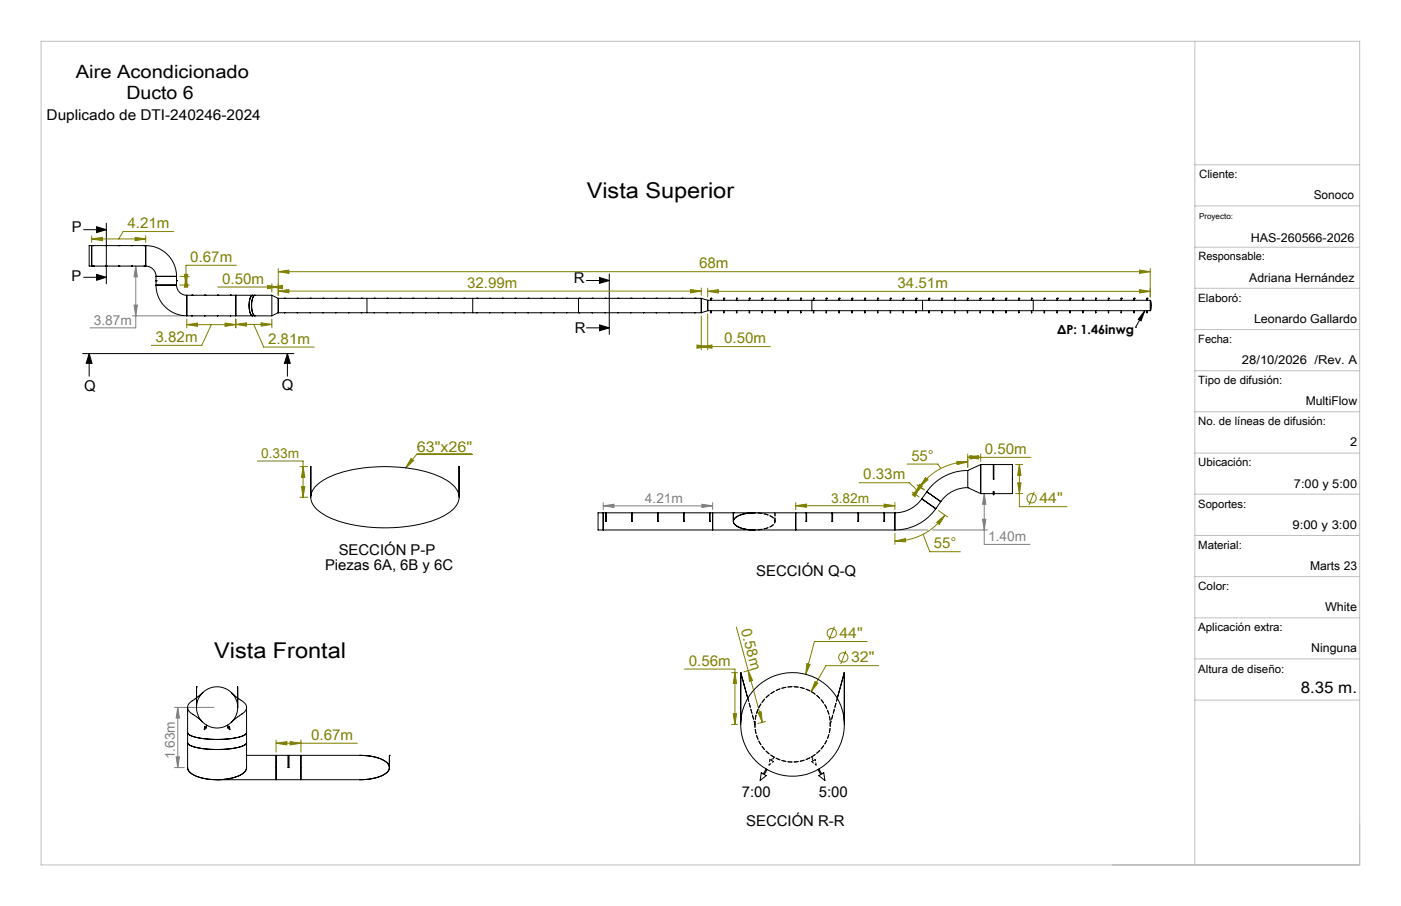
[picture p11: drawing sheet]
<svg xmlns="http://www.w3.org/2000/svg" width="432mm" height="279mm" viewBox="0 0 432 279" stroke-linecap="round" stroke-linejoin="round" font-family="sans-serif">
<g fill="none" stroke="#808000" stroke-width=".31">
<path d="M28.3 73.7l3.3-.5v1zM28.3 72.7v2.1M28.3 73.7h16.6M41.6 73.2l3.3 .5-3.3 .5zM44.9 72.7v2.1M53.5 71.4h-15.5l-1.4 2.3M55.4 87.9h2.9M55.4 85.2h2.9M56.8 84.6h1.1l-.6 3.3zM57.3 85.2l.6 3.3h-1.1zM57.6 98.4v2.7M67.1 88.5h18.7"/>
<path d="M69.4 99.6l3.3 .5-3.3 .5zM72.7 98.4v2.7M72.9 81.8h-15.6v6.1M80.5 99.6l3.3 .4-3.3 .6zM82.4 88l3.4 .5-3.4 .5zM83.8 98.4v2.7M83.8 88.5l3.3-.5v1zM83.8 87.5v2.6M85.8 89.8l3.2-.5v1zM85.8 89.8h130.3M85.8 83.8l3.2-.5v1zM85.8 82.8v8.2"/>
<path d="M85.8 83.8h268.7M212.8 89.3l3.3 .5-3.3 .5zM216.1 88.8v2.2M216.1 97.4v10.5M218.1 89.9l3.3-.6v1zM218.1 88.9v2.7M218.1 96.8v11.1M218.1 89.9h136.4M351.2 89.3l3.3 .6-3.3 .4zM351.2 83.3l3.3 .5-3.3 .5zM354.5 82.8v8.8M57.6 100.1l3.3-.5v1z"/>
<path d="M57.6 100.1h15.1M65.1 100.1l-2.9 6.4h-15.6M72.7 100l3.3-.4v1zM72.7 100h11.1M78.2 100l3.1 7h15.5M214.8 106.4l3.3 .5-3.3 .5zM216.1 106.9l3.3-.5v1zM216.1 106.9h21.3M79.3 142.2h14.1v11.2M92.4 153.4h2.4M92.4 143.9h2.4M92.9 150h1l-.5 3.4z"/>
<path d="M93.4 143.9l.5 3.3h-1zM126.7 141.4l.8 .6-2.5 2.3zM145.5 140.1h-17.1l-3.4 4.2M245.3 156l3.2-.5v1zM245.3 155v2.2M245.3 156h30.5M264.8 148.9h15.5l2.4 2.3M272.5 155.5l3.3 .5-3.3 .5zM275.8 155v2.2M279.6 143.1h9.5l.8 1.4M281.1 151.8l2.2 1.4M282.7 149.6l2.1 1.5"/>
<path d="M283.4 149.3l.9 .6-2.4 2.4zM283.5 150.1l-1.5 3-.8-.6zM283.5 150.1l-1.6 2.2M285.2 147.3l.8 .7-2.5 2.1zM289.2 157.4l2.9 2M291.3 158.9a19.1 19.1 0 0 1-15.5 8M294.9 142.3l3.4 .2-3.3 .8zM298.3 142.5a18.1 18.1 0 0 0-14.8 7.6M298.3 141l3.3-.5v1zM298.3 140v4.1M298.3 141h19.4M299 140.5l3.3 .5-3.3 .5z"/>
<path d="M302.3 140v2.3M313 143.3h2.2M313 152.2h2.2M313.7 148.9h1l-.5 3.3zM314.2 143.3l.5 3.3h-1zM314.2 143.3v12.9h14.7M318.8 151.6l-1.7 4.1M275.8 166.9l3.2-.8 .1 1zM275.8 164.4v3.5M284.5 164.7l2.1 5.4h9.4M288.7 161.1l2.6-2.2-1.8 2.8zM226.9 193.4l8.1 29.4"/>
<path d="M257.2 193.2l-1.7 4.1M267.3 197.8h-16.3l-2.7 10.2M211 206.3h15.5v17.1M225.5 207.4h1.8M226.5 207.4l.5 3.3h-1zM230.6 206.8l1.4 3.1-1 .2zM231.6 206.6l-2.3 .6M233.6 219.7l1-.2 .3 3.3zM248.7 204.6l1 .3-1.4 3.1zM251.2 210.2l.9 .5-2.1 2.6zM260.7 200.7l-1.6 4.1M270.8 205.3h-16.2l-4.6 8"/>
<path d="M85.1 229.2l3.3-.5v1zM85.1 228.2v3.8M85.1 229.2h25M89.4 228.7l3.3 .5-3.3 .5zM92.7 228.2v3.8M225.5 223.4h1.8M226 220.1h1l-.5 3.3zM235.9 222.5l-2.3 .6"/>
<circle cx="318" cy="153.7" r="1.44"/>
<circle cx="256.3" cy="195.2" r="1.43"/>
<circle cx="259.9" cy="202.7" r="1.44"/>
</g>
<g fill="none" stroke="#000" stroke-width=".31">
<path d="M25.8 70.8h7M29.8 69.9l3 .9-3 .9zM32.8 68.8v18.7M25.8 85.5h7M29.8 84.6l3 .9-3 .9zM180.8 86.5h7M184.8 85.6l3 .9-3 .9zM187.8 84.5v18.6M352.8 95.8l-2.8 5.1M352.8 95.8l-1.1 3.2-.9-.5zM25.5 109h65.1M27.5 109v7"/>
<path d="M27.5 109l.9 3h-1.8zM88.6 109v7M88.6 109l.9 3h-1.8zM180.8 101.1h7M184.8 100.2l3 .9-3 .9zM350 100.9h.1"/>
</g>
<g fill="none" stroke="#808080" stroke-width=".31">
<path d="M40.8 97.4h15.8M41.3 94.1h1l-.5 3.3zM41.8 82.1v19h-14.1M41.8 82.1l.5 3.3h-1zM185.9 156l3.3-.5v1zM185.9 155v2.2M185.9 156h33.7M216.3 155.5l3.3 .5-3.3 .5zM219.6 155v2.2M303.4 152.2l.4 3.3h-1zM303.4 152.2v15.7h14.1M276.8 163.4h9.1"/>
<path d="M287.4 163.4h16.9M302.8 160.1h1l-.4 3.3zM53.8 218.2h12.1M54.8 218.2l.5 3.2h-1zM54.8 218.2v18.5M53.8 236.7h3M54.3 233.4h1l-.5 3.3z"/>
</g>
<g fill="none" stroke="#c0c0c0" stroke-width=".31">
<path d="M12.7 12.7h406.4v254h-406.4zM368.3 12.7v254M368.3 50.8h50.8M368.3 63.5h50.8M368.3 76.2h50.8M368.3 88.9h50.8M368.3 101.6h50.8M368.3 114.3h50.8M368.3 127h50.8M368.3 139.7h50.8M368.3 152.4h50.8M368.3 165.1h50.8"/>
<path d="M368.3 177.8h50.8M368.3 190.5h50.8M368.3 203.2h50.8M368.3 215.9h50.8"/>
</g>
<g fill="#000">
<path d="M352.8 95.8l-1.1 3.2-.9-.5z"/>
<path d="M29.8 69.9l3 .9-3 .9zM29.8 84.6l3 .9-3 .9zM88.6 109l.9 3h-1.8zM27.5 109l.9 3h-1.8z"/>
<path d="M184.8 85.6l3 .9-3 .9zM184.8 100.2l3 .9-3 .9z"/>
</g>
<g fill="#808000">
<path d="M126.7 141.4l.8 .6-2.5 2.3z"/>
<path d="M92.9 150h1l-.5 3.4zM93.4 143.9l.5 3.3h-1z"/>
<path d="M245.3 156l3.2-.5v1zM272.5 155.5l3.3 .5-3.3 .5z"/>
<path d="M233.6 219.7l1-.2 .3 3.3zM230.6 206.8l1.4 3.1-1 .2z"/>
<path d="M41.6 73.2l3.3 .5-3.3 .5zM28.3 73.7l3.3-.5v1zM56.8 84.6h1.1l-.6 3.3zM57.3 85.2l.6 3.3h-1.1zM57.6 100.1l3.3-.5v1zM69.4 99.6l3.3 .5-3.3 .5zM80.5 99.6l3.3 .4-3.3 .6zM72.7 100l3.3-.4v1zM85.1 229.2l3.3-.5v1zM89.4 228.7l3.3 .5-3.3 .5zM226 220.1h1l-.5 3.3zM226.5 207.4l.5 3.3h-1zM248.7 204.6l-.4 3.4 1.4-3.1zM251.2 210.2l-1.2 3.1 2.1-2.6zM285.2 147.3l-1.7 2.8 2.5-2.1zM294.9 142.3l.1 1 3.3-.8zM283.5 150.1l-1.5 3-.8-.6zM283.4 149.3l.9 .6-2.4 2.4zM288.7 161.1l.8 .6 1.8-2.8zM275.8 166.9l3.3 .2-.1-1zM314.2 143.3l.5 3.3h-1zM313.7 148.9h1l-.5 3.3z"/>
<path d="M85.8 89.8l3.2-.5v1zM212.8 89.3l3.3 .5-3.3 .5zM216.1 106.9l3.3-.5v1zM214.8 106.4l3.3 .5-3.3 .5zM218.1 89.9l3.3-.6v1zM351.2 89.3l3.3 .6-3.3 .4z"/>
<path d="M82.4 88l3.4 .5-3.4 .5zM83.8 88.5l3.3-.5v1z"/>
<path d="M351.2 83.3l3.3 .5-3.3 .5zM85.8 83.8l3.2-.5v1zM299 140.5l3.3 .5-3.3 .5zM298.3 141l3.3-.5v1z"/>
</g>
<g fill="#808080">
<path d="M41.8 82.1l.5 3.3h-1zM41.3 94.1h1l-.5 3.3zM302.8 160.1h1l-.4 3.3zM303.4 152.2l.4 3.3h-1z"/>
<path d="M216.3 155.5l3.3 .5-3.3 .5zM185.9 156l3.3-.5v1z"/>
<path d="M54.8 218.2l.5 3.2h-1zM54.3 233.4h1l-.5 3.3z"/>
</g>
<g fill="none" stroke="#000" stroke-width=".31">
<path d="M28.3 75.7v6.4M28.6 75.7h.1M28.8 75.7h.1M32.6 75.7h.1M32.7 75.7h.1M36.5 75.7h.1M36.7 75.7h.1M40.5 75.7h.1M40.6 75.7h.1M44.4 75.7h.1M44.6 75.7h.1M44.9 75.7l1.9 .2 2 .7 2.8 1.9 1.4 1.8 .7 1.3 .6 1.9 .1 1.7"/>
<path d="M44.9 75.7v6.4M44.9 75.7h-17.4v6.4h17.4M28.6 82.1h.1M28.8 82.1h.1M32.6 82.1h.1M32.7 82.1h.1M36.5 82.1h.1M36.7 82.1h.1M40.5 82.1h.1M40.6 82.1h.1M44.4 82.1h.1M44.6 82.1h.1"/>
<path d="M44.9 82.1l1.1 .1 1.1 .8 .7 .9 .3 1.3M48.1 87.9l.5 3.2 .7 1.4 1.2 1.8 1.2 1.1 1.9 1.1 2 .7 2 .2M48.1 85.2h6.3M48.1 87.9h6.3M48.1 86.6h.1M48.1 86.5h.1M48.1 85.2v2.7M54.4 87.9l.2 1.2 .8 1.1 1.1 .7 1.1 .2M54.4 86.6h.1M54.4 86.5h.1M54.4 85.2v2.7M57.6 91.1v6.3"/>
<path d="M57.6 91.1h15.1M57.6 97.4h15.1M59.1 91.1h.1M59.1 97.4h.1M59.2 91.1h.1M59.2 97.4h.1M63.1 91.1h.1M63.1 97.4h.1M63.2 91.1h.1M63.2 97.4h.1M67.1 91.1h.1M67.1 97.4h.1"/>
<path d="M71 91.1h.1M71 97.4h.1M71.1 91.1h.1M71.1 97.4h.1M72.7 91.1h5.1M72.7 97.4h5.1M72.7 91.1v6.3M77.8 91.1l-.6 .7-.4 2 .2 2.5 .4 .8 .4 .3M77.8 91.1h.8M77.8 97.4h.8M78.6 91.1h5.2M78.6 97.4h5.2"/>
<path d="M78.6 91.1l-.6 .6-.5 1.9 .3 2.8 .4 .8 .4 .2M83.8 91.1l2 .9M83.8 91.1v6.3M85.8 96.4l-2 1M85.8 92v4.4M85.8 96.4h130.3M85.8 92h130.3M87.7 92h.1M87.7 96.4h.1M87.8 92h.1M91.6 92h.1M91.6 96.4h.1"/>
<path d="M91.7 92h.1M95.6 92h.1M95.6 96.4h.1M95.7 92h.1M99.5 92h.1M99.5 96.4h.1M99.6 92h.1M103.5 92h.1M103.5 96.4h.1M103.6 92h.1M107.4 92h.1M107.4 96.4h.1"/>
<path d="M107.5 92h.1M111.4 92h.1M111.4 96.4h.1M111.5 92h.1M113.1 92v4.4M115.3 92h.1M115.3 96.4h.1M115.4 92h.1M119.3 92h.1M119.3 96.4h.1M119.4 92h.1M123.2 92h.1"/>
<path d="M123.2 96.4h.1M123.3 92h.1M127.2 92h.1M127.2 96.4h.1M127.3 92h.1M131.1 92h.1M131.1 96.4h.1M131.2 92h.1M135.1 92h.1M135.1 96.4h.1M135.2 92h.1M139 92h.1"/>
<path d="M139 96.4h.1M139.1 92h.1M143 92h.1M143 96.4h.1M143.1 92h.1M145.7 92v4.4M146.9 92h.1M146.9 96.4h.1M147 92h.1M150.9 92h.1M150.9 96.4h.1M151 92h.1"/>
<path d="M154.8 92h.1M154.8 96.4h.1M154.9 92h.1M158.8 92h.1M158.8 96.4h.1M158.9 92h.1M162.7 92h.1M162.7 96.4h.1M162.8 92h.1M166.7 92h.1M166.7 96.4h.1M166.8 92h.1"/>
<path d="M170.7 92h.1M170.7 96.4h.1M174.6 92h.1M174.6 96.4h.1M174.7 92h.1M178.3 92v4.4M178.6 92h.1M178.6 96.4h.1M182.5 92h.1M182.5 96.4h.1M182.6 92h.1M186.5 92h.1"/>
<path d="M186.5 96.4h.1M186.6 92h.1M190.4 92h.1M190.4 96.4h.1M190.5 92h.1M194.4 92h.1M194.4 96.4h.1M194.5 92h.1M198.3 92h.1M198.3 96.4h.1M198.4 92h.1M202.3 92h.1"/>
<path d="M202.3 96.4h.1M202.4 92h.1M206.2 92h.1M206.2 96.4h.1M206.3 92h.1M210.2 92h.1M210.2 96.4h.1M210.3 92h.1M214.1 92h.1M214.1 96.4h.1M214.2 92h.1M216.1 92v4.4"/>
<path d="M216.1 92l2 .6M218.1 92.6v3.2M218.1 95.8l-2 .6M218.1 95.8h136.4M218.1 92.6h136.4M219.1 92h.1M219.1 95.8v.6l.1-.6M219.1 96.4h.1M219.1 92v.6M219.2 92h.1M219.2 92v.6M223 92h.1"/>
<path d="M223 95.8v.6l.1-.6M223 96.4h.1M223 92v.6M223.1 92h.1M223.1 92v.6M227 92h.1M227 95.8v.6l.1-.6M227 96.4h.1M227 92v.6M227.1 92h.1M227.1 92v.6M230.9 92h.1"/>
<path d="M230.9 95.8v.6l.1-.6M230.9 96.4h.1M230.9 92v.6M231 92h.1M231 92v.6M234.9 92h.1M234.9 95.8v.6l.1-.6M234.9 96.4h.1M234.9 92v.6M235 92h.1M235 92v.6M238.8 92h.1"/>
<path d="M238.8 95.8v.6l.1-.6M238.8 96.4h.1M238.8 92v.6M238.9 92h.1M238.9 92v.6M242.8 92h.1M242.8 95.8v.6l.1-.6M242.8 96.4h.1M242.8 92v.6M242.9 92h.1M242.9 92v.6M246.7 92h.1"/>
<path d="M246.7 95.8v.6l.1-.6M246.7 96.4h.1M246.7 92v.6M246.8 92h.1M246.8 92v.6M250.2 92.6v3.2M250.7 92h.1M250.7 95.8v.6l.1-.6M250.7 96.4h.1M250.7 92v.6M250.8 92h.1M250.8 92v.6"/>
<path d="M254.6 92h.1M254.6 95.8v.6l.1-.6M254.6 96.4h.1M254.6 92v.6M254.7 92h.1M254.7 92v.6M258.6 92h.1M258.6 95.8v.6l.1-.6M258.6 96.4h.1M258.6 92v.6M258.7 92h.1M258.7 92v.6"/>
<path d="M262.5 92h.1M262.5 95.8v.6l.1-.6M262.5 96.4h.1M262.5 92v.6M262.6 92h.1M262.6 92v.6M266.5 92h.1M266.5 95.8v.6l.1-.6M266.5 96.4h.1M266.5 92v.6M266.6 92h.1M266.6 92v.6"/>
<path d="M270.4 92h.1M270.4 95.8v.6l.1-.6M270.4 96.4h.1M270.4 92v.6M270.5 92h.1M270.5 92v.6M274.4 92h.1M274.4 95.8v.6l.1-.6M274.4 96.4h.1M274.4 92v.6M274.5 92h.1M274.5 92v.6"/>
<path d="M278.4 92h.1M278.4 95.8v.6v-.6M278.4 96.4h.1M278.4 92v.6M282.3 92h.1M282.3 95.8v.6l.1-.6M282.3 96.4h.1M282.3 92v.6M282.4 92h.1M282.4 92v.6M284.3 92.6v3.2M286.3 92h.1"/>
<path d="M286.3 95.8v.6v-.6M286.3 96.4h.1M286.3 92v.6M290.2 92h.1M290.2 95.8v.6l.1-.6M290.2 96.4h.1M290.2 92v.6M290.3 92h.1M290.3 92v.6M294.2 92h.1M294.2 95.8v.6l.1-.6M294.2 96.4h.1"/>
<path d="M294.2 92v.6M294.3 92h.1M294.3 92v.6M298.1 92h.1M298.1 95.8v.6l.1-.6M298.1 96.4h.1M298.1 92v.6M298.2 92h.1M298.2 92v.6M302.1 92h.1M302.1 95.8v.6l.1-.6M302.1 96.4h.1"/>
<path d="M302.1 92v.6M302.2 92h.1M302.2 92v.6M306 92h.1M306 95.8v.6l.1-.6M306 96.4h.1M306 92v.6M306.1 92h.1M306.1 92v.6M310 92h.1M310 95.8v.6l.1-.6M310 96.4h.1"/>
<path d="M310 92v.6M310.1 92h.1M310.1 92v.6M313.9 92h.1M313.9 95.8v.6l.1-.6M313.9 96.4h.1M313.9 92v.6M314 92h.1M314 92v.6M317.9 92h.1M317.9 95.8v.6l.1-.6M317.9 96.4h.1"/>
<path d="M317.9 92v.6M318 92h.1M318 92v.6M318.5 92.6v3.2M321.8 92h.1M321.8 95.8v.6l.1-.6M321.8 96.4h.1M321.8 92v.6M321.9 92h.1M321.9 92v.6M325.8 92h.1M325.8 95.8v.6l.1-.6"/>
<path d="M325.8 96.4h.1M325.8 92v.6M325.9 92h.1M325.9 92v.6M329.7 92h.1M329.7 95.8v.6l.1-.6M329.7 96.4h.1M329.7 92v.6M329.8 92h.1M329.8 92v.6M333.7 92h.1M333.7 95.8v.6l.1-.6"/>
<path d="M333.7 96.4h.1M333.7 92v.6M333.8 92h.1M333.8 92v.6M337.6 92h.1M337.6 95.8v.6l.1-.6M337.6 96.4h.1M337.6 92v.6M337.7 92h.1M337.7 92v.6M341.6 92h.1M341.6 95.8v.6l.1-.6"/>
<path d="M341.6 96.4h.1M341.6 92v.6M341.7 92h.1M341.7 92v.6M345.5 92h.1M345.5 95.8v.6l.2-.6M345.5 92h.2M345.5 96.4h.2M345.5 92v.6M345.7 92h.1M345.7 92v.6M349.5 92h.1"/>
<path d="M349.5 95.8v.6l.1-.6M349.5 96.4h.1M349.5 92v.6M349.6 92h.1M349.6 92v.6M353.4 92h.1M353.4 95.8v.6l.2-.6M353.4 92h.2M353.4 96.4h.2M353.4 92v.6M353.6 92h.1M353.6 92v.6"/>
<path d="M354.5 92.6l.4 1.3-.1 1.3-.3 .6M354.5 92.6v3.2M95.8 152.9v-9v9.5M97.5 149.7a26.5 26.5 0 0 1 14.6-5.4l5.9-.4 6 .3a28.4 28.4 0 0 1 15.5 5.3 4.8 4.8 0 0 1-.2 7.9 29 29 0 0 1-15.9 5.2l-6 .2-5.3-.4a26.1 26.1 0 0 1-14.8-5.7 4.6 4.6 0 0 1 .2-7zM141.5 143.9h.1M141.5 143.9v9.5M185.9 158.2v5.2M186.7 158.2v2.6h.2v-2.6M194.7 158.2v2.6h.2v-2.6M202.7 158.2v2.6h.2v-2.6M210.7 158.2v2.6h.2v-2.6M218.7 158.2v2.6h.2v-2.6"/>
<path d="M219.6 158.2h6.4M219.6 158.2v5.2M219.6 158.2h-35.3v5.2h35.3M226 158.2h6.4M226 158.2h.1M226 158.2v2.6M232.4 158.2h12.9M232.4 158.2l-2.1 .1-2.5 .7-1.2 .7-.6 1 .5 1.1 1.6 1 2.2 .5 2.1 .1M245.3 158.2v5.2M245.3 158.2h30.5M248.4 158.2v2.6h.2v-2.6M256.4 158.2v2.6h.2v-2.6"/>
<path d="M264.4 158.2v2.6h.2v-2.6M272.4 158.2v2.6h.2v-2.6M275.8 158.2v5.2M284.1 153.8l-1.5 1.7-2.1 1.5-2 .8-2.7 .4M284.1 153.8l4.3 3.1M285.6 151.7l4.3 3M285.6 151.7l-1.5 2.1M288.4 156.9l-2.5 2.8-3.1 2-3.1 1.2-3.9 .5M289.9 154.7l-1.5 2.2M298.3 150.4l4 1.8M298.3 150.4l-2.7 .3-2.1 .9-1.8 1.2-1.8 1.9M298.3 145.1l-3.6 .4-3.8 1.5-2.9 2-2.4 2.7"/>
<path d="M298.3 145.1v5.3M302.3 143.3l-4 1.8M302.3 143.3h9.7v8.9h-5.7M302.3 143.3v8.9M302.3 152.2h3.8M306.1 143.3v4.4h.2v-4.4M306.1 151.6h.2v1h-.2zM306.1 151.9h.2M219.6 163.4h12.8M232.4 163.4h12.9M245.3 163.4h30.5M57.8 218.2v7.7"/>
<path d="M60.6 211.8h.1M60.6 211.8v6.4M62.5 213.5l-4 3.2-.7 1.2 .2 1 .5 .7 3.9 3M71.4 213.7l1.8 1.6M73.2 217.8l.1-6v6.4M73.3 215.3l2.2 1.6 .5 1.3M76 218.2l-.2 .7-.5 .7-4 3.2M76 218.2v7.7M228.3 207.4h.1M228.3 207.4v16M228.3 207.4l2.2 8-2.2-7.9M260.2 207.4v16"/>
<path d="M260.2 207.4v15.1M260.2 207.4l-2.1 8 2.1-7.9M57.8 229v7.9l.4 .9 1.1 1 1.5 .7 2.2 .6 3.2 .4 3.3-.2 2.4-.4 2.1-.8 1.5-1.2 .5-1v-7.9M57.8 225.9l.4 .7 1.9 .7 2.5 .5 3.4 .2 4.6-.1 2.9-.5 1.9-.7 .6-.8M57.8 229l.4 .7 1.9 .7 2.5 .5 3.4 .2 4.6-.1 2.9-.5 1.7-.6 .5-.3 .3-.6M57.8 225.9v3.1M63.7 223.6l-.4 .6-.2-.1-.2 .9 .8-.6-.3-.1 .4-.6M70.1 223.6l.4 .6 .2-.1 .2 .9-.8-.6 .3-.1-.4-.6M76 232.9h9.1M76 225.9v3.1M85.1 236.7v3.8M85.1 232.9v3.8"/>
<path d="M85.1 232.9h7.6M88.8 232.9v3.8h.3v-3.8M92.7 232.9h18.7l2.3 .2 2.2 .4 2.5 1.1 1.3 1 .3 1.1M92.7 232.9v7.6M120 236.7l-.3 1.1-1.7 1.3-1.7 .6-2.8 .6-20.8 .2M120 232.9h.1M120 232.9v3.8M236.1 237.1l-.9 1.6-.6-.4-.3 2.4 1.9-1.5-.7-.3 .9-1.6M252.4 237.1l.9 1.6 .6-.4 .3 2.4-1.9-1.5 .7-.3-.9-1.6M66.9 240.5h18.2M85.1 240.5h7.6"/>
<circle cx="66.9" cy="218.2" r="6.4"/>
<circle cx="244.3" cy="223.4" r="16"/>
</g>
<path d="M232.7 223.4a11.6 11.6 0 0 1 17.2-10.2 11.6 11.6 0 0 1 .6 20 11.6 11.6 0 0 1-17.8-9.1v-.7" fill="none" stroke="#000" stroke-width=".31" stroke-dasharray="1.3 .6" stroke-dashoffset=".4"/>
<g fill="none" stroke="#000" stroke-width=".31" stroke-dasharray="1.3 .6">
<path d="M298.3 150.4h.1M306.1 152.2h.2M306.3 151.6h-.2M306.3 147.5h-.2M306.3 147.7h-.2M306.3 152h-.2M306.3 152.1h-.2M186.9 160.6h-.2M186.9 160.8h-.2M194.9 160.8h-.2M194.9 160.6h-.2M202.9 160.6h-.2"/>
<path d="M202.9 160.8h-.2M210.9 160.8h-.2M210.9 160.6h-.2M218.9 160.6h-.2M218.9 160.8h-.2M248.6 160.8h-.2M248.6 160.6h-.2M256.6 160.6h-.2M256.6 160.8h-.2M264.6 160.8h-.2M264.6 160.6h-.2M272.6 160.6h-.2"/>
<path d="M272.6 160.8h-.2M228.3 207.5v-.1M260.2 207.4v.1M237.3 234.2l.4 .3M237.9 234.6l.5 .3M250.2 234.9l.4-.3M250.8 234.5l.5-.3"/>
</g>
<path d="M237 236l.3-1.8M238.4 234.9l-1.4 1.1M251.3 234.2l.2 1.8M251.5 236l-1.3-1.1" fill="none" stroke="#000" stroke-width=".31" stroke-dasharray="1.3 .6" stroke-dashoffset=".9"/>
<path d="M237.7 234.5l.7-1.1M238.6 233.5l-.7 1.1M250.2 233.4l.6 1.1M250.6 234.6l-.6-1.1" fill="none" stroke="#000" stroke-width=".31" stroke-dasharray="1.3 .6" stroke-dashoffset=".6"/>
<path d="M238.8 158.1v2.5M238.9 160.8v-2.7M230.5 215.3l2.2 8M258.1 215.4l-2.2 8M232.7 223.4l-2.2-8M255.9 223.3l2.2-8" fill="none" stroke="#000" stroke-width=".31" stroke-dasharray="1.3 .6" stroke-dashoffset=".3"/>
<path d="M232.5 158.1l2.4 .2 2.1 .6 1.4 .9 .5 1M232.5 163.4l2.4-.2 2.1-.6 1.4-.8 .5-1M238.9 160.8l-.5 1-1.4 .8-2.1 .6-2.4 .2M238.9 160.8l-.5-1-1.4-.9-2.1-.6-2.4-.2" fill="none" stroke="#000" stroke-width=".31" stroke-dasharray="1.3 .6" stroke-dashoffset=".7"/>
<g font-size="6.7">
<text x="180.8" y="61.1">Vista Superior</text>
<text x="66" y="202.8">Vista Frontal</text>
</g>
<g font-size="5.6">
<text x="23.4" y="24">Aire Acondicionado</text>
<text x="39" y="30.4">Ducto 6</text>
</g>
<text font-size="4.9" x="400.9" y="213.7">8.35 m.</text>
<g font-size="4.6">
<text x="14.4" y="37">Duplicado de DTI-240246-2024</text>
<text x="22.2" y="71.7">P</text>
<text x="22" y="86.8">P</text>
<text x="176.9" y="87.2">R</text>
<text x="177.2" y="102.7">R</text>
<text x="25.9" y="120.5">Q</text>
<text x="86.8" y="120.4">Q</text>
<text x="104.4" y="171.1">SECCIÓN P-P</text>
<text x="100.2" y="175.7">Piezas 6A, 6B y 6C</text>
<text x="233.1" y="177.7">SECCIÓN Q-Q</text>
<text x="228.7" y="245.9">7:00</text>
<text x="252.4" y="245.9">5:00</text>
<text x="230" y="254.6">SECCIÓN R-R</text>
</g>
<g font-size="4.6" fill="#808000">
<text x="39.3" y="70.3">4.21m</text>
<text x="58.7" y="80.8">0.67m</text>
<text x="215.4" y="82.7">68m</text>
<text x="68.5" y="87.5">0.50m</text>
<text x="144" y="88.7">32.99m</text>
<text x="276.6" y="88.8">34.51m</text>
<text x="48" y="105.5">3.82m</text>
<text x="82.6" y="106">2.81m</text>
<text x="223.2" y="105.8">0.50m</text>
<text x="128.4" y="139.3">63&quot;x26&quot;</text>
<text x="280.9" y="142.1">55°</text>
<text x="303.5" y="140">0.50m</text>
<text x="266.1" y="147.8">0.33m</text>
<text x="320.3" y="155.2">44&quot;</text>
<text x="287.8" y="169.1">55°</text>
<text x="228.3" y="194.3" transform="rotate(75 228.3 194.3)">0.58m</text>
<text x="258.7" y="196.8">44&quot;</text>
<text x="212.3" y="205.3">0.56m</text>
<text x="262.3" y="204.2">32&quot;</text>
<text x="95.9" y="228.2">0.67m</text>
</g>
<g font-size="4.2" fill="#808080">
<text x="28.9" y="100.1">3.87m</text>
<text x="198.8" y="155">4.21m</text>
<text x="304.5" y="166.9">1.40m</text>
<text x="53.9" y="234.2" transform="rotate(-90 53.9 234.2)">1.63m</text>
</g>
<g font-size="4.2" fill="#808000">
<text x="80.5" y="141.2">0.33m</text>
<text x="256.2" y="155">3.82m</text>
</g>
<text font-size="3.9" x="325.8" y="102.9">ΔP: 1.46inwg</text>
<g font-size="3.8">
<text x="404.9" y="61.3">Sonoco</text>
<text x="385.5" y="74.6">HAS-260566-2026</text>
<text x="385" y="87.1">Adriana Hernández</text>
<text x="386.5" y="99.6">Leonardo Gallardo</text>
<text x="382.8" y="112.1">28/10/2026 /Rev. A</text>
<text x="402.4" y="125">MultiFlow</text>
<text x="416.1" y="137.7">2</text>
<text x="398.8" y="150.4">7:00 y 5:00</text>
<text x="398.4" y="163.1">9:00 y 3:00</text>
<text x="403.8" y="175.8">Marts 23</text>
<text x="408.4" y="188.5">White</text>
<text x="404.1" y="201">Ninguna</text>
</g>
<g font-size="3.5">
<text x="369.6" y="54.8">Cliente:</text>
<text x="369.4" y="80">Responsable:</text>
<text x="369.3" y="93">Elaboró:</text>
<text x="369.3" y="105.7">Fecha:</text>
<text x="369.3" y="118.4">Tipo de difusión:</text>
<text x="369.3" y="131.1">No. de líneas de difusión:</text>
<text x="369.3" y="143.8">Ubicación:</text>
<text x="369.3" y="156.5">Soportes:</text>
<text x="369.3" y="169.2">Material:</text>
<text x="369.3" y="181.9">Color:</text>
<text x="369.3" y="194.6">Aplicación extra:</text>
<text x="369.3" y="207.7">Altura de diseño:</text>
</g>
<text font-size="2.5" x="369.5" y="67.4">Proyecto:</text>
</svg>
